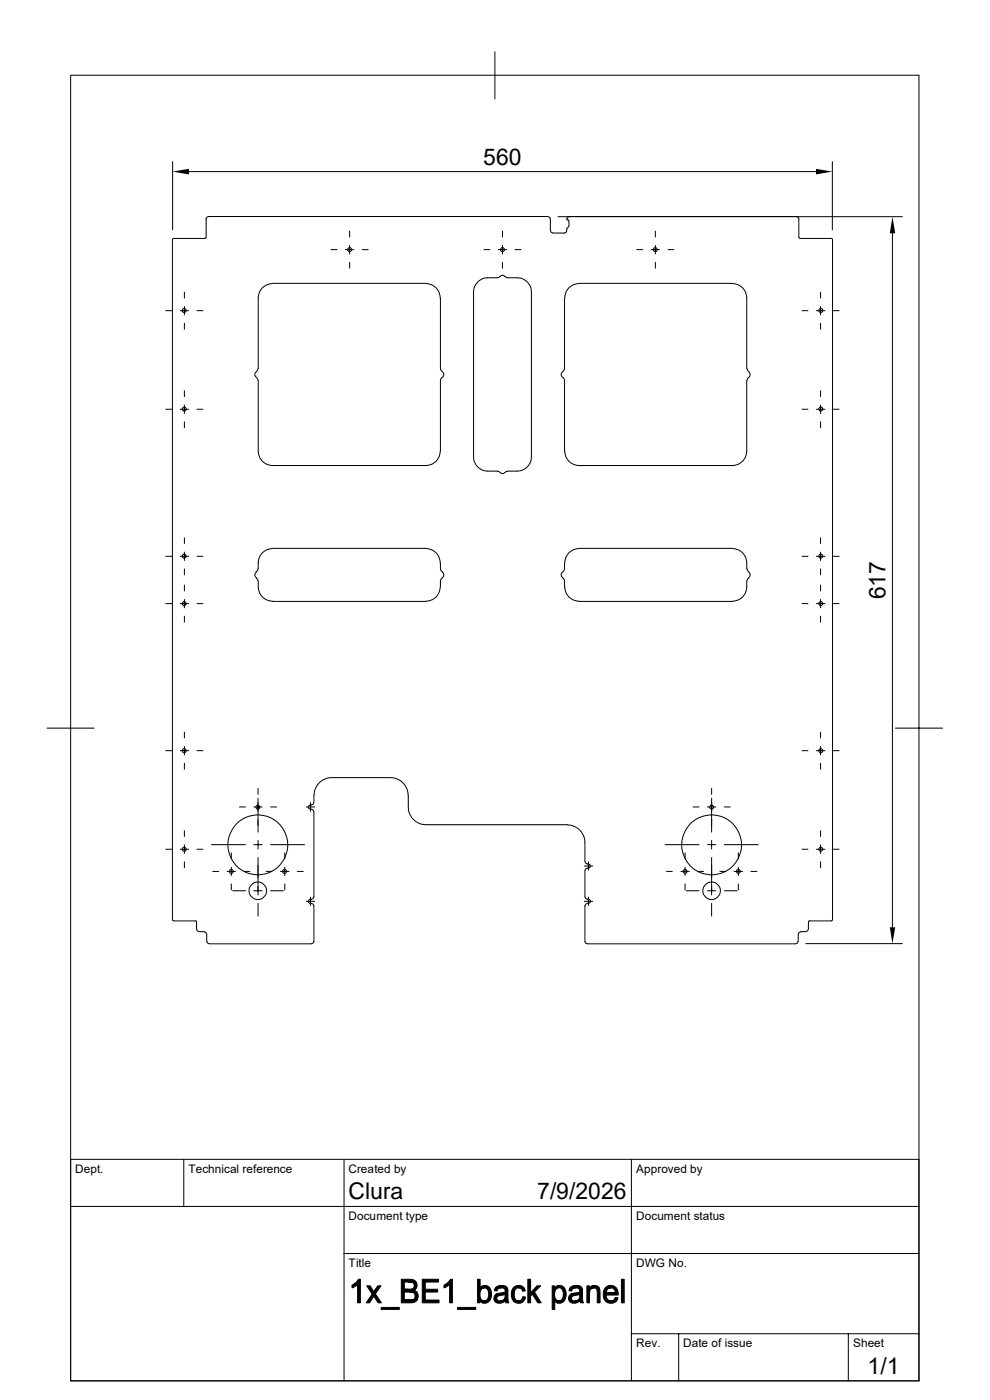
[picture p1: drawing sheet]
<svg xmlns="http://www.w3.org/2000/svg" width="210mm" height="297mm" viewBox="0 0 210 297" stroke-linecap="round" stroke-linejoin="round" font-family="sans-serif">
<g fill="none" stroke="#000" stroke-width=".21">
<path d="M15 16h179.9v276.9h-179.9zM105 11v10M36.6 34.3v14.5M40.1 36.4h133M176.6 34.3v14.5M43.5 50.6h-6.8l-.1 .1v144.4l.2 .2M43.7 50.3l-.2 .2M44.2 46l-.3 .1-.2 .3v3.9M44.2 45.9h72M70.2 53h1.3M73.3 53h1.8M74.2 49v1.3"/>
<path d="M74.2 52.1v1.8M74.2 55.7v1.2M76.8 53h1.3M102.7 53h1.2M105.5 58.9a5.7 5.7 0 0 0-3.4 .4l-1.1 .9a2.61 2.61 0 0 0-.5 1.7v35a3 3 0 0 0 3 3l2.2 .1 .4 .3M105.7 53h1.8M106.1 58.6l-.6 .3M106.1 58.6l.5-.2 .5 .2M106.6 49v1.3M106.6 52.1v1.8M106.6 55.7v1.2M107.1 58.6l.6 .3"/>
<path d="M107.7 58.9a5.7 5.7 0 0 1 3.4 .4l1 .9a2.61 2.61 0 0 1 .6 1.7v35a3 3 0 0 1-3 3h-2l-.6 .4M109.3 53h1.2M116.2 46l.4 .1 .1 .3M116.8 46.4v2.5l.1 .4 .4 .1h2.5l.3-.1 .1-.8M118.4 46h73M120.2 46.4v.1M120.3 46.5l.1 .1M120.4 46.7h.2v.2M120.4 48.3l-.1 .2M120.6 48l-.1 .2M120.7 46.9v1.1M120.7 46l-.3 .1-.1 .3"/>
<path d="M120.7 45.9h48.3M135.1 53h1.3M138.1 53h1.8M139 49v1.3M139 52.1v1.8M139 55.7v1.2M141.7 53h1.3M169 46l.3 .1 .2 .3v3.9M169.5 50.3l.2 .2M169.7 50.6h6.7l.2 .2M176.6 50.8v144.3M189.3 49.5v147.2"/>
<path d="M35.2 65.9h1.2M38.2 65.9h1.8M39.1 62v1.2M39.1 65v1.8M39.1 68.6v1.2M41.8 65.9h1.3M54.4 78.8a.72 .72 0 0 0 0 1.3M54.7 78.1l-.3 .7M57.8 60.1h32.5M57.8 60.2a3 3 0 0 0-3 3v14.9M90.3 60.2a3 3 0 0 1 3.1 3M93.4 63.2v14.9l.4 .7"/>
<path d="M93.8 78.8a.88 .88 0 0 1-.3 1.5l-.1 15.4M119.4 78.8a.86 .86 0 0 0-.3 .9 .86 .86 0 0 0 .6 .6l.1 15.4M119.8 63.2v14.9l-.4 .7M122.9 60.2a3 3 0 0 0-3.1 3M122.9 60.1h32.5M155.4 60.2a3 3 0 0 1 3 3v14.9M158.5 78.1l.3 .7M158.8 78.8a.76 .76 0 0 1 0 1.3M170.1 65.9h1.3M173.2 65.9h1.8M174.1 62v1.2M174.1 65v1.8"/>
<path d="M174.1 68.6v1.2M176.8 65.9h1.2M35.2 86.8h1.2M38.2 86.8h1.8M39.1 82.9v1.3M39.1 85.9v1.8M39.1 89.5v1.3M41.8 86.8h1.3M54.4 80.1l.3 .6M54.8 80.7v15a3 3 0 0 0 3 3.1h32.5a3 3 0 0 0 3.1-3.1M158.4 80.7v15a3 3 0 0 1-3 3.1h-32.5a3 3 0 0 1-3.1-3.1M158.8 80.1l-.3 .2v.4"/>
<path d="M170.1 86.8h1.3M173.2 86.8h1.8M174.1 82.9v1.3M174.1 85.9v1.8M174.1 89.5v1.3M176.8 86.8h1.2M35.2 118h1.2M38.2 118h1.8M39.1 114.1v1.2M39.1 117.1v1.8M41.8 118h1.3M93.4 119.4a3.1 3.1 0 0 0-3.1-3.1l-32.5 .1a3 3 0 0 0-3 3v1.2"/>
<path d="M93.4 119.4v1.2l.4 .7M106.1 100.2l.5 .3 .5-.3M119.8 119.4v1.2l-.4 .7M119.8 119.4a3 3 0 0 1 3.1-3l32.5-.1a3.1 3.1 0 0 1 3 3.1v1.2M170.1 118h1.3M173.2 118h1.8M174.1 114.1v1.2M174.1 117.1v1.8M176.8 118h1.2M35.2 128.1h1.2M38.2 128.1h1.8M39.1 120.7v1.3"/>
<path d="M39.1 124.1v1.3M39.1 127.2v1.7M39.1 130.7v1.3M41.8 128.1h1.3M54.4 122.6l.3 .7M54.4 121.3a.74 .74 0 0 0 0 1.3M54.7 120.6l-.3 .7M54.8 123.3a3.5 3.5 0 0 0 1.6 3.9l1.4 .4M57.8 127.6h32.5M93.4 124.5a3 3 0 0 1-3.1 3.1M93.8 121.3a.92 .92 0 0 1-.3 1.6l-.1 1.6M119.4 121.3a.9 .9 0 0 0 .3 1.6l.1 1.6"/>
<path d="M119.8 124.5a3 3 0 0 0 3.1 3.1M122.9 127.6h32.5M158.4 123.3a3.5 3.5 0 0 1-1.6 3.9l-1.4 .4M158.5 120.6l.3 .7M158.8 121.3a.76 .76 0 0 1 0 1.3M158.8 122.6l-.3 .3v.4M170.1 128.1h1.3M173.2 128.1h1.8M174.1 120.7v1.3M174.1 124.1v1.3M174.1 127.2v1.7M174.1 130.7v1.3"/>
<path d="M176.8 128.1h1.2M10 154.5h10M35.2 159.3h1.2M38.2 159.3h1.8M39.1 155.3v1.2M39.1 158.4v1.7M41.8 159.3h1.3M170.1 159.3h1.3M173.2 159.3h1.8M174.1 155.3v1.2M174.1 158.4v1.7M176.8 159.3h1.2"/>
<path d="M189.9 154.5h10M39.1 161.9v1.3M39.1 176.2v1.3M39.1 179.2v1.9M44.9 179.2h7.2M50.8 171.2h1.3M53.8 171.2h1.8M53.8 179.2h1.8M54.7 167.3v1.2M54.7 169.3v7.2M54.7 178.3v1.8M57.4 171.2h1.3"/>
<path d="M57.4 179.2h7.2M65 171.2h1.8M65.8 170.8h.3M65.8 170.8a.45 .45 0 0 0-.4 .6 .45 .45 0 0 0 .7 .3M65.9 170.3v1.8M66.1 171.7l.3 .1 .1 .4M66.5 170.3l-.1 .3-.3 .1M66.6 172.2v18.1M86.6 168.7a3.8 3.8 0 0 0-3.8-3.7h-12.4a3.8 3.8 0 0 0-3.8 3.7v1.6M86.6 168.7a6.8 6.8 0 0 0 .4 4.2 3.7 3.7 0 0 0 3.3 2.1h30.1M120.4 175a3.8 3.8 0 0 1 3.7 3.7v4.1l.3 .4a.56 .56 0 0 1 .7 .2 .56 .56 0 0 1 0 .6l-.5 .1M141.1 179.2h7.2"/>
<path d="M147 171.2h1.3M150.1 171.2h1.7M150.1 179.2h1.7M151 167.3v1.2M151 169.3v7.2M151 178.3v1.8M153.7 171.2h1.2M153.7 179.2h7.1M174.1 161.9v1.3M174.1 176.2v1.3M174.1 179.2v1.9M35.2 180.2h1.2"/>
<path d="M36.8 195.4h4.7l.2 .2M38.2 180.2h1.8M39.1 182.8v1.3M41.7 195.6v1.5M41.7 197.1l.2 .4 .3 .1M41.8 180.2h1.3M42.2 197.7h1.1M43.3 197.7l.4 .1 .1 .4M43.9 198.2v1.5M43.9 199.7l.1 .4 .4 .1M45.1 184.9h1.3M48.2 184.9h1.8"/>
<path d="M49.1 180.9v1.3M49.1 184v1.8M49.1 187.5v1.3M49.4 189h2.7M51.8 184.9h1.2M53.8 189h1.8M54.7 191.6v2.8M54.7 181.9v8M56.5 184.9h1.2M57.4 189h2.7M59.5 184.9h1.8M60.4 180.9v1.3"/>
<path d="M60.4 184v1.8M60.4 187.5v1.3M63.1 184.9h1.2M65 191.2h1.8M65.9 190.3v1.8M66.1 190.8a.48 .48 0 0 0-.7 .4 .48 .48 0 0 0 .7 .5l.3 .1 .1 .4M66.5 199.7l-.1 .4-.3 .1M66.5 190.3l-.1 .3-.3 .2M66.6 192.2v7.5M124 191.2h1.7M124 183.7h1.7M124.6 184.2l-.4 .1-.1 .4v5.6l.1 .3 .4 .2"/>
<path d="M124.6 190.8a.47 .47 0 0 1 .7 .4 .47 .47 0 0 1-.7 .4l-.4 .2-.1 .4v7.5l.1 .4 .4 .1M124.8 182.8v1.8M124.8 190.3v1.8M141.4 184.9h1.2M144.4 184.9h1.8M145.3 180.9v1.3M145.3 184v1.8M145.3 187.5v1.3M145.6 189h2.7M148 184.9h1.3M150.1 189h1.7M151 191.6v2.8"/>
<path d="M151 181.9v8M152.7 184.9h1.3M153.7 189h2.6M155.7 184.9h1.8M156.6 180.9v1.3M156.6 184v1.8M156.6 187.5v1.3M159.3 184.9h1.3M169.3 199.7l-.1 .4-.4 .1M169.3 198.2v1.5M169.8 197.7l-.3 .1-.1 .4M169.8 197.7h1.2"/>
<path d="M170.1 180.2h1.3M171.4 197.1l-.1 .4-.3 .1M173.2 180.2h1.8M174.1 182.8v1.3M176.4 195.4h-4.7l-.2 .1v1.6M176.6 195.1l-.2 .2M176.8 180.2h1.2M44.4 200.2h21.7M124.6 200.2h44.2M170.9 200.2h20.5M15 255.9h179.9M39 246v9.9"/>
<path d="M73 246v46.9M133.9 246v46.9M194.9 246h-179.9v46.9M73 265.9h121.9M133.9 283h61M144 283v9.9M180 283v9.9"/>
<circle cx="74.2" cy="53" r=".43"/>
<circle cx="106.6" cy="53" r=".43"/>
<circle cx="139" cy="53" r=".43"/>
<circle cx="39.1" cy="65.9" r=".43"/>
<circle cx="174.1" cy="65.9" r=".43"/>
<circle cx="39.1" cy="86.8" r=".43"/>
<circle cx="174.1" cy="86.8" r=".43"/>
<circle cx="39.1" cy="118" r=".43"/>
<circle cx="174.1" cy="118" r=".43"/>
<circle cx="39.1" cy="128.1" r=".43"/>
<circle cx="174.1" cy="128.1" r=".43"/>
<circle cx="39.1" cy="159.3" r=".43"/>
<circle cx="174.1" cy="159.3" r=".43"/>
<circle cx="54.7" cy="179.2" r="6.4"/>
<circle cx="54.7" cy="171.2" r=".43"/>
<circle cx="151" cy="171.2" r=".43"/>
<circle cx="151" cy="179.2" r="6.4"/>
<circle cx="39.1" cy="180.2" r=".43"/>
<circle cx="49.1" cy="184.9" r=".43"/>
<circle cx="54.7" cy="189" r="1.86"/>
<circle cx="60.4" cy="184.9" r=".43"/>
<circle cx="145.3" cy="184.9" r=".43"/>
<circle cx="151" cy="189" r="1.86"/>
<circle cx="156.6" cy="184.9" r=".43"/>
<circle cx="174.1" cy="180.2" r=".43"/>
</g>
<g fill="#000" stroke="#000" stroke-width=".21">
<path d="M74.7 272.6l.4-.1h.8l-1.2 .7z" fill-rule="evenodd"/>
<path d="M76 271.4h.5v5h-.6v-3.9h-.8l.5-.4z" fill-rule="evenodd"/>
<path d="M77.8 272.8h.7l2.4 3.6h-.7z" fill-rule="evenodd"/>
<path d="M79 274.5l.3 .5-.9 1.4h-.7z" fill-rule="evenodd"/>
<path d="M80.1 272.8h.7l-1.2 1.7-.3-.5z" fill-rule="evenodd"/>
<path d="M80.9 277.4h3.8v.4h-3.8z" fill-rule="evenodd"/>
<path d="M85.1 271.4h2.4l.8 .6h-2.5v1.5l2.3 .1-.3 .1 .6 .4h-2.6v1.7h2.6l-.4 .4-.7 .2h-2.2z" fill-rule="evenodd"/>
<path d="M86.7 272h1.6l.2 .5-.1 .6-.3 .5-2.3-.1h1a.83 .83 0 0 0 1.1-.8 .83 .83 0 0 0-1.2-.7z" fill-rule="evenodd"/>
<path d="M86.9 274.1h1.5l.3 .9-.3 .8h-2.6h1.2a.89 .89 0 0 0 1.1-.9 .89 .89 0 0 0-1.2-.8z" fill-rule="evenodd"/>
<path d="M89.6 271.4h3.4v.6h-2.8v1.5h2.6v.6h-2.6v1.7h2.9v.6h-3.5z" fill-rule="evenodd"/>
<path d="M94.2 272.6l.4-.1h.8l-1.2 .7z" fill-rule="evenodd"/>
<path d="M95.5 271.4h.5v5h-.6v-3.9h-.8z" fill-rule="evenodd"/>
<path d="M97.1 277.4h3.8v.4h-3.8z" fill-rule="evenodd"/>
<path d="M101.3 271.4h.6v1.8h.8a1.46 1.46 0 0 0-.8 2.1l.5 .6-.6 .1v.4h-.5z" fill-rule="evenodd"/>
<path d="M101.8 276h.9z" fill-rule="evenodd"/>
<path d="M101.9 273.2a1.4 1.4 0 0 1 1.6-.3 1.4 1.4 0 0 1 .8 1.4 1.65 1.65 0 0 1-2 2.1l-.4-.3 .8-.1a1.41 1.41 0 0 0 .9-2l-.4-.7z" fill-rule="evenodd"/>
<path d="M105.1 273.2h1.2a.73 .73 0 0 0-.8 .7l-.6-.1z" fill-rule="evenodd"/>
<path d="M104.9 274.8l.4-.3 1.8 .1-.9 .2a.61 .61 0 0 0-.8 .5 .61 .61 0 0 0 .7 .7l1 .1a1.27 1.27 0 0 1-1.5 .4 1.27 1.27 0 0 1-.8-1.3z" fill-rule="evenodd"/>
<path d="M105.1 273.2a1.79 1.79 0 0 1 2.6 .1l.1 2.7 .1 .4h-.6l-.1-.4-.7-.1 .6-.4v-.9l-1.8-.1 1.2-.2a.55 .55 0 0 0 .7-.5 .55 .55 0 0 0-.6-.6z" fill-rule="evenodd"/>
<path d="M106.1 276h1.1z" fill-rule="evenodd"/>
<path d="M108.9 273.2a1.54 1.54 0 0 1 2.2 0h-1a1.25 1.25 0 0 0-1 1.7l.1 .6a.77 .77 0 0 0 .8 .5h-1.1a2.42 2.42 0 0 1 0-2.8z" fill-rule="evenodd"/>
<path d="M108.9 276h1.1a.86 .86 0 0 0 .9-.9l.6 .1a1.45 1.45 0 0 1-1 1.2 1.45 1.45 0 0 1-1.6-.4z" fill-rule="evenodd"/>
<path d="M110.1 273.2h1l.3 .7h-.6a.72 .72 0 0 0-.7-.7z" fill-rule="evenodd"/>
<path d="M112 271.4h.6v2.9l.3 .3-.3 .4v1.4h-.6z" fill-rule="evenodd"/>
<path d="M113.9 272.8h.8l-1.3 1.3 1.4 2.3h-.7l-1.2-1.8-.3-.3z" fill-rule="evenodd"/>
<path d="M117.1 272.8h.5v.5h.6a1.76 1.76 0 0 0 .1 2.7h1.3h-1.9v1.8h-.6z" fill-rule="evenodd"/>
<path d="M117.7 273.1l.9 .1-1 .1z" fill-rule="evenodd"/>
<path d="M117.8 273a1.45 1.45 0 0 1 1.7 0 1.45 1.45 0 0 1 .6 1.6l-.2 .9-.3 .5h-1a1.41 1.41 0 0 0 .8-2l-.1-.5-.4-.2-1.2-.2z" fill-rule="evenodd"/>
<path d="M117.7 276h1.9a1.25 1.25 0 0 1-1.9 0z" fill-rule="evenodd"/>
<path d="M120.9 273.2h1.3a.73 .73 0 0 0-.9 .7l-.6-.1z" fill-rule="evenodd"/>
<path d="M120.8 274.8l.3-.3 1.9 .1-1 .2a.61 .61 0 0 0-.8 .5 .61 .61 0 0 0 .7 .7l1 .1a1.27 1.27 0 0 1-1.4 .4 1.27 1.27 0 0 1-.8-1.3z" fill-rule="evenodd"/>
<path d="M121.1 273a1.79 1.79 0 0 1 2.4 .3l.1 2.7 .2 .4h-.7v-.4l-.8-.1 .6-.4 .1-.9-1.9-.1 1.2-.2a.54 .54 0 0 0 .7-.5 .54 .54 0 0 0-.6-.6h-1.5z" fill-rule="evenodd"/>
<path d="M121.9 276h1.2z" fill-rule="evenodd"/>
<path d="M124.5 272.8h.5v.5h.6l-.3 .3-.2 .4v2.4h-.6z" fill-rule="evenodd"/>
<path d="M125.1 273.2h.9l-1 .1z" fill-rule="evenodd"/>
<path d="M125.3 272.9a1.25 1.25 0 0 1 1.5 0 1.25 1.25 0 0 1 .5 1.3v2.2h-.6v-2.2a.76 .76 0 0 0-.7-1h-.9z" fill-rule="evenodd"/>
<path d="M128.4 273.2h1.2l-.7 .3-.3 .7 2.5 .1v.1v.3h-2.5l.3 .9 .7 .4h-1.2a2.42 2.42 0 0 1 0-2.8z" fill-rule="evenodd"/>
<path d="M128.6 273a1.55 1.55 0 0 1 1.7-.1 1.55 1.55 0 0 1 .8 1.4l-2.5-.1h1.9l-.2-.6-.3-.3-1.6-.1z" fill-rule="evenodd"/>
<path d="M128.4 276h1.4l.4-.2 .3-.5h.6a1.58 1.58 0 0 1-2.7 .7z" fill-rule="evenodd"/>
<path d="M131.8 271.4h.6v5h-.6z" fill-rule="evenodd"/>
</g>
<path d="M36.6 36.4l3.5-.6v1.2zM173.1 35.8l3.5 .6-3.5 .6zM189.3 46l.6 3.5h-1.1zM188.8 196.7h1.1l-.6 3.5z" fill="#000"/>
<g font-size="4.9">
<text x="102.5" y="35">560</text>
<text x="187.9" y="127.2" transform="rotate(-90 187.9 127.2)">617</text>
<text x="73.9" y="254.5">Clura</text>
<text x="113.9" y="254.5">7/9/2026</text>
<text x="184.1" y="291.6">1/1</text>
</g>
<g font-size="2.5">
<text x="16" y="248.8">Dept.</text>
<text x="40" y="248.8">Technical reference</text>
<text x="74" y="248.8">Created by</text>
<text x="134.9" y="248.8">Approved by</text>
<text x="74" y="258.7">Document type</text>
<text x="135" y="258.7">Document status</text>
<text x="74" y="268.7">Title</text>
<text x="135" y="268.7">DWG No.</text>
<text x="135" y="285.8">Rev.</text>
<text x="145" y="285.8">Date of issue</text>
<text x="181" y="285.8">Sheet</text>
</g>
</svg>
